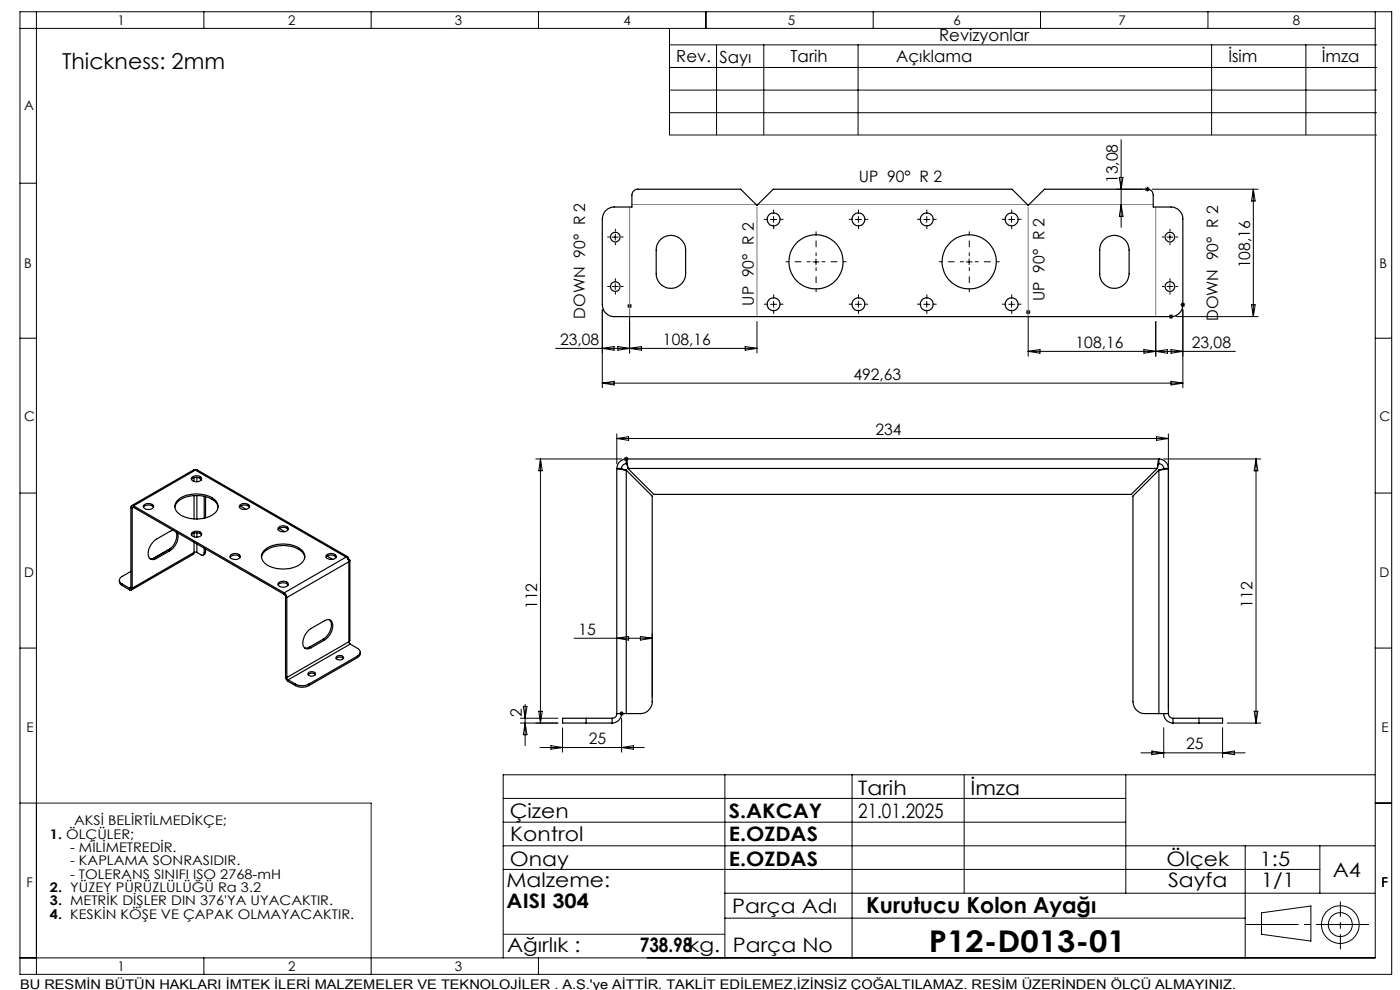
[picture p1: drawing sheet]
<svg xmlns="http://www.w3.org/2000/svg" width="297mm" height="210mm" viewBox="0 0 297 210" stroke-linecap="round" stroke-linejoin="round" font-family="sans-serif">
<g fill="none" stroke="#000" stroke-width=".21">
<path d="M4.2 2.5h291v204.2h-291zM4.2 6h287.5M7.7 2.5v204.2M43.3 2.5v3.5M78.7 2.5v3.5M114.2 2.5v3.5M142 9.5h150M142 6v22.6M142 14.3h150M142 19.1h150M149.8 2.5v3.5M152 9.5v19.1"/>
<path d="M162 9.5v19.1M182 9.5v19.1M185.2 2.5v3.5M220.7 2.5v3.5M256.3 2.5v3.5M257 9.5v19.1M277 9.5v19.1M291.7 2.5v200.7h-287.5M4.2 38.9h3.5M142 23.9h150M237.5 37.6h.7l-.4 2.5zM237.8 29.6v18.6"/>
<path d="M243 39.8l.8 .7M243.4 39.6v1M243.8 39.8l-.8 .7M129.9 50.3h1.3M130.5 49.7v1.2M163.5 46.6h1.2M164.1 45.9v1.3M172.5 55.6h1.2M173.1 54.9v1.3M181.5 46.6h1.2M182.1 45.9v1.3M196 46.6h1.2"/>
<path d="M196.6 45.9v1.3M205 55.6h1.2M205.6 54.9v1.3M214 46.6h1.2M214.6 45.9v1.3M236.9 40.1h5.5M237.8 43.4l.4 2.5h-.7zM242.9 40.1h1M244.4 40.1h22.5M247.6 50.3h1.2M248.2 49.7v1.2M265.9 40.1v27.1"/>
<path d="M265.9 40.1l.4 2.5h-.8zM4.2 71.7h3.5M117.9 73.9h42.7M127.8 65.7v16.6M127.8 73.9l2.5-.4v.8zM129.9 60.8h1.3M130.5 60.2v1.2M131.1 73.5l5 .8v-.8l-5 .8zM133.1 64.9h1M133.2 64.5l.7 .8M133.6 64.4v1M133.6 65.9v9"/>
<path d="M133.9 64.5l-.7 .8M158.1 73.5l2.5 .4-2.5 .4zM160.6 68.2v6.7M163.5 64.5h1.2M164.1 63.9v1.2M181.5 64.5h1.2M182.1 63.9v1.2M196 64.5h1.2M196.6 63.9v1.2M214 64.5h1.2M214.6 63.9v1.2M217.6 66.2h1"/>
<path d="M217.8 65.9l.7 .7M218.1 67.2v8.4M218.1 74.5h44M218.1 74.5l2.5-.4v.8zM218.1 65.7v1M218.5 65.9l-.7 .7M242.7 74.1v.8l5-.8v.8zM245.2 68.2v7.4M247.6 60.8h1.2M247.9 67.2h1.1M248.1 66.8l.7 .7M248.2 60.2v1.2"/>
<path d="M248.4 74.1l2.5 .4-2.5 .4zM248.4 66.7v1M248.8 66.8l-.7 .7M249.4 67.2h17.5M250.4 64.7h1M250.6 64.3l.7 .7M250.9 65.7v16.6M250.9 64.2v.9M251.3 64.3l-.7 .7M265.5 64.7h.8l-.4 2.5zM291.7 71.7h3.5M113.7 97.4h18.2"/>
<path d="M114.7 97.4v56M114.7 97.4l.3 2.5h-.7zM127.8 81.3h123.1M127.8 81.3l2.5-.4v.8zM130.8 92v6.4M130.8 93h117.1M130.8 93l2.6-.4v.8zM132.4 97.4h1M132.5 97l.7 .7M132.9 96.9v1M133.2 97l-.7 .7M245.4 92.6l2.5 .4-2.5 .4z"/>
<path d="M246.9 97.4h20.5M247.9 92v58.4M248.4 80.9l2.5 .4-2.5 .4zM266.5 97.4l.3 2.5h-.7zM266.5 97.4v56M4.2 104.6h3.5M291.7 104.6h3.5M4.2 137.5h3.5M121.8 135.4h16.6M130.8 135.4l2.6-.4v.8zM135.9 135l2.5 .4-2.5 .4zM138.4 134.4v13.5"/>
<path d="M291.7 137.5h3.5M110.4 153.4h8M110.4 152.4h8M111 149.9h.8l-.4 2.5zM111.4 149.4v8.8M111.4 153.4l.4 2.4h-.8zM114.3 150.9h.7l-.3 2.5zM114.5 158.6h22.2M116.9 158.2l2.4 .4-2.4 .3zM119.3 154.4v5.2M131.4 151.4h1M131.5 151l.7 .7"/>
<path d="M131.9 152.4v7.2M131.9 158.6l2.5-.4v.7zM131.9 150.9v1M132.2 151l-.7 .7M242 159.7h22.2M244.4 159.3l2.5 .4-2.5 .4zM246.9 154.4v6.3M259.4 154.4v6.3M259.4 159.7l2.5-.4v.8zM260.3 153.4h7.1M266.1 150.9h.7l-.3 2.5zM4.2 170.3h3.5"/>
<path d="M106.8 179.4h184.8M106.8 169.4h132M106.8 174.4h132M153.8 164.4v38.8M180.8 164.4v38.8M204.5 164.4v25.1M238.8 164.4v25.1M264.2 179.4v23.8M280 179.4v10.1M291.6 164.4h-184.8v38.8M291.7 170.3h3.5M106.8 184.4h173.2"/>
<path d="M153.8 194.8h110.4M153.8 189.5h137.8M267.6 193.6l10.5-1.4v7.4l-10.5-1.4zM43.3 203.2v3.5M78.7 203.2v3.5M114.2 203.2v3.5"/>
<circle cx="284.3" cy="196.1" r="4"/>
<circle cx="284.3" cy="196.1" r="2.54"/>
</g>
<path d="M171.9 55.5h-5.1M173.1 56.8v5.1M173.1 54.3v-5.2M174.4 55.5h5.1M204.4 55.5h-5.1M205.6 56.8v5.1M205.6 54.3v-5.2M206.9 55.5h5.1" fill="none" stroke="#000" stroke-width=".21" stroke-dasharray="15.2 1.3 1.3 1.3" stroke-dashoffset="14.6"/>
<g fill="none" stroke="#000" stroke-width=".21" stroke-dasharray="15.2 1.3 1.3 1.3">
<path d="M129.3 50.3h-.4M130.5 51.5v.4M130.5 49v-.4M130.5 59.5v-.4M131.8 50.3h.4M162.9 46.5h-.8M164.1 47.8v.7M164.1 45.3v-.8M165.4 46.5h.7M180.9 46.5h-.8M182.1 47.8v.7M182.1 45.3v-.8"/>
<path d="M183.4 46.5h.7M195.4 46.5h-.8M196.6 47.8v.7M196.6 45.3v-.8M197.9 46.5h.7M213.4 46.5h-.8M214.6 47.8v.7M214.6 45.3v-.8M215.9 46.5h.7M247 50.3h-.4M248.2 59.5v-.4M248.2 51.5v.4"/>
<path d="M248.2 49v-.4M249.5 50.3h.4M129.3 60.8h-.4M130.5 62v.4M131.8 60.8h.4M162.9 64.5h-.8M164.1 65.8v.7M164.1 63.3v-.8M165.4 64.5h.7M180.9 64.5h-.8M182.1 65.8v.7M182.1 63.3v-.8"/>
<path d="M183.4 64.5h.7M195.4 64.5h-.8M196.6 65.8v.7M196.6 63.3v-.8M197.9 64.5h.7M213.4 64.5h-.8M214.6 65.8v.7M214.6 63.3v-.8M215.9 64.5h.7M247 60.8h-.4M248.2 62v.4M249.5 60.8h.4"/>
</g>
<path d="M290.4 196.1h-26.1" fill="none" stroke="#000" stroke-width=".21" stroke-dasharray="15.2 1.3 1.3 1.3" stroke-dashoffset="4.1"/>
<path d="M284.4 191.3v10" fill="none" stroke="#000" stroke-width=".21" stroke-dasharray="15.2 1.3 1.3 1.3" stroke-dashoffset="12.1"/>
<path d="M142 28.6h150M7.7 170.3h71v32.9M106.8 198.2h47" fill="none" stroke="#191924" stroke-width=".21"/>
<path d="M133.6 43.9v23.3M134.1 43.4h26.3M160.6 43.9v23.3M160.8 43.4h57.1M218.1 43.9v23.3M218.3 43.4h26.4M245.2 43.9v23.3" fill="none" stroke="#808080" stroke-width=".21"/>
<g fill="none" stroke="#000" stroke-width=".25">
<path d="M128.5 44.7a2.72 2.72 0 0 1 1.8-.8h3.8v-2.5a1.26 1.26 0 0 1 1.2-1.3h21.8l3.5 3.5 3.4-3.5h50.7l3.4 3.5 3.5-3.5h21.8a1.21 1.21 0 0 1 1.3 1.3v2.5h3.7a2.53 2.53 0 0 1 2.5 2.5v18.3a2.53 2.53 0 0 1-2.5 2.5h-118.1a2.53 2.53 0 0 1-2.5-2.5v-18.3a2.72 2.72 0 0 1 .7-1.7zM139.9 51a3.1 3.1 0 0 1 3.5-.9 3.1 3.1 0 0 1 2.1 2.9v5.1a3.1 3.1 0 0 1-3.2 3.1 3.1 3.1 0 0 1-3.1-3.1v-5.1a3 3 0 0 1 .7-2zM234 51a3.1 3.1 0 0 1 3.5-.9 3.1 3.1 0 0 1 2 2.9v5.1a3.1 3.1 0 0 1-3.1 3.1 3.1 3.1 0 0 1-3.1-3.1v-5.1a3 3 0 0 1 .7-2zM41.5 99.7h.4l31.9 18.4M41.5 99.7h-.4l-13.2 7.6M41.5 99.7l-13.2 7.6M41.5 99.7l31.9 18.5M130.8 99.4l2.1 .3M130.8 99.4h1.1M130.8 99.4v52M131.9 99.4l1 .3M132.9 99.7l5.5 5.5v43.7a2.53 2.53 0 0 1-2.5 2.5h-3"/>
<path d="M132.9 97.4l.3 2M132.9 98.4l.3 1M132.9 98.4a.96 .96 0 0 0-1 1M132.9 97.4a2.05 2.05 0 0 0-2.1 2M132.9 97.4v1M132.9 99.7v51.7M132.9 97.4h113M133.2 99.4h112.3M133.2 99.4l5.5 5.5h101.3l5.5-5.5M245.9 99.7l-5.6 5.5v43.7a2.53 2.53 0 0 0 2.6 2.5h3M245.9 97.4l-.4 2M245.9 98.4l-.4 1"/>
<path d="M245.9 98.4a1.02 1.02 0 0 1 1 1M245.9 97.4a2.05 2.05 0 0 1 2 2M245.9 97.4v1M245.9 99.7v51.7M246.9 99.4l-1 .3M246.9 99.4h1M247.9 99.4l-2 .3M247.9 99.4v52M27.8 107.6l.2 .2M27.8 107.6v17M28 107.8v17M28.3 107.3a.34 .34 0 0 0-.4 0 .34 .34 0 0 0-.1 .3"/>
<path d="M28.3 107.6h-.1l-.2 .2M28.3 107.3l32 18.5M28.3 107.3v.3M28.3 107.6l32 18.5M28.3 107.6l-.3 .2M30.4 107.6a1.45 1.45 0 0 1 2.2 0M30.6 107.1a1.34 1.34 0 0 1 2 .3 1.31 1.31 0 0 1-2.2 .1zM32.9 118.3l-.5 .2h-.6M32.9 118.3l.3 .2M35.7 116.7l.3 .1M35.7 116.7l-2.8 1.6M36 116.8l-2.8 1.7"/>
<path d="M36.2 116.3l-3.8 2.2M36.8 112.5l-.8 .2-2.8 1.7a3.2 3.2 0 0 0-1.5 4l.6 .3 .9-.2M37.1 107.6a3.3 3.3 0 0 1 2.8-2.3 6.2 6.2 0 0 1 6 1.4l.4 .9M37.4 112.8a3.4 3.4 0 0 1-1.7 3.9M37.6 106.2a6.5 6.5 0 0 1 8.2 0 1.94 1.94 0 0 1-.9 3.1 6.7 6.7 0 0 1-7.3-.6 1.67 1.67 0 0 1 0-2.5zM37.6 113a3.4 3.4 0 0 1-1.6 3.8M40.6 113.5a1.49 1.49 0 0 1 2.2 0M40.6 101.7a1.42 1.42 0 0 1 2.2 0M40.6 113.1a1.42 1.42 0 0 1 2.2 .1 1.14 1.14 0 0 1-1.8 .6l-.4-.4zM40.7 101.2a1.34 1.34 0 0 1 2.1 .4 1.22 1.22 0 0 1-1.1 .6 1.22 1.22 0 0 1-1.1-.7zM41.2 117.2h.6M41.2 117.2l-.2 .4-13.1 7.6"/>
<path d="M41.2 117.2l-13.2 7.6M41.2 101.3v.8M41.2 105.1v5M41.2 113.1v.8M41.2 115.1v2.1M41.8 117.2l.8 .5a.42 .42 0 0 0 .5 0 .42 .42 0 0 0 .2-.4M41.8 101.2v1M41.8 105.1v5M41.8 113v.9M41.8 115.4v1.8M42.4 101.4l.3 .5M42.6 101.5l.1 .3"/>
<path d="M43.3 105.3v4.6M43.3 116.3v1M43.6 117.1l-.1 .4-.4 .2M43.6 117.1l-.3 .2M43.6 105.3v4.5M43.6 116.4v.7M48.8 118.2a1.45 1.45 0 0 1 2.1 0M48.9 117.7a1.37 1.37 0 0 1 2.1 .4 1.31 1.31 0 0 1-2.2 0zM50.8 107.6a1.45 1.45 0 0 1 2.1 0M50.9 107.1a1.33 1.33 0 0 1 2.1 .3 1.31 1.31 0 0 1-2.2 .1zM51 107.3l1.2 .7M55.5 118.2a3.2 3.2 0 0 1 2.8-2.3 6.1 6.1 0 0 1 6 1.5l.4 .8"/>
<path d="M56 116.8a6.5 6.5 0 0 1 8.1 0 1.94 1.94 0 0 1-.8 3.1 7 7 0 0 1-7.1-.4 1.75 1.75 0 0 1-.2-2.7zM59 112.3a1.45 1.45 0 0 1 2.1 0M59.1 111.9a1.34 1.34 0 0 1 2.1 .3 1.22 1.22 0 0 1-1.1 .6 1.22 1.22 0 0 1-1.1-.7zM59.2 112.1l1.2 .7M69.2 118.2a1.45 1.45 0 0 1 2.1 0M69.3 117.7a1.37 1.37 0 0 1 2 .4 1.31 1.31 0 0 1-2.2 0zM69.4 118l1.2 .7M73.4 118.2l.4 .4 .2 .6M73.4 118.2l.4-.1 .1 .4h-.1M73.4 118.2l-13.1 7.6M73.9 118.7l.1-.1 .2 .2-.2 .4M74 119.2l-13.1 7.5"/>
<path d="M74 119.2v16.9M74.2 118.9v17l-.2 .2M25.3 123.1l.1 .6 .5 .5M25.9 124.2l1.6 .9M25.9 123.9v.3M25.9 123.9l1.6 .9M27.5 124.8v.3M27.8 124.6l-.2 .2h-.1M27.8 121.2l-1.9 1.1a.85 .85 0 0 0-.6 .8 .85 .85 0 0 0 .6 .8M27.8 124.6l.2 .2M27.8 124.6l-.3 .2M28 124.8a.35 .35 0 0 1-.1 .3 .35 .35 0 0 1-.4 0"/>
<path d="M59 123.7a1.32 1.32 0 0 1 2.2 .3 1.24 1.24 0 0 1-2.2-.1zM59 124.1a1.38 1.38 0 0 1 2.1 0M60.3 125.8l.3 .2 .3 .7M60.3 126.1l.3 .5M60.3 125.8v.3M60.6 126.6l.3 .1M60.6 126.6v17M60.9 126.7v17M65.7 137.2l-.5 .2h-.6M65.7 137.2l.3 .2M68.5 135.6l.3 .2M68.5 135.6l-2.8 1.6"/>
<path d="M68.8 135.8a3.2 3.2 0 0 0 1.5-4.1l-.6-.3-.4 .1-3.3 1.8a3.4 3.4 0 0 0-1.5 3.9 1.01 1.01 0 0 0 1.5 .2M68.8 135.8l-2.8 1.6M69.9 131.5a2.87 2.87 0 0 1-.9 3.7l-.5 .4M71.3 139.7a1.05 1.05 0 0 1 1.5 0M71.4 139.3a.9 .9 0 0 1 1.5 .3 .95 .95 0 0 1-1.6-.1zM74 136.1l.3 .5M74 136.1l-13.1 7.6M74.3 136.6l1.5 .9a.87 .87 0 0 1 .6 .9 .87 .87 0 0 1-.6 .8M74.3 136.6l-13.2 7.6M75.8 139.2l-10.3 5.9M75.8 139.2v.3M75.8 139.5l-10.3 5.9"/>
<path d="M76.4 138.4v.4l-.6 .7M60.6 143.6l.1 .5 .4 .5M60.6 143.6l.3 .1M60.9 143.7l.2 .5M61.1 144.2l1.6 .9M61.1 144.2v.4M61.1 144.6l1.6 .8M62.7 145.1a3.3 3.3 0 0 0 2.8 0M62.7 145.4a3 3 0 0 0 2.8 0M62.7 145.1v.3M65.4 143.1a1.09 1.09 0 0 1 1.5 0M65.5 145.1v.3"/>
<path d="M65.5 142.6a.83 .83 0 0 1 1.4 .5 .96 .96 0 0 1-1.6-.2zM124.4 152.4h-5.1v1h5.1M124.4 152.4h5.5M124.4 153.4h5.5M124.4 152.4v1M129.9 152.4v1M130.8 151.4h2.1M130.8 151.4a.96 .96 0 0 1-.9 1M131.9 151.4a2.05 2.05 0 0 1-2 2M245.9 151.4h2M246.9 151.4a1.99 1.99 0 0 0 1.9 2M247.9 151.4a.96 .96 0 0 0 .9 1"/>
<path d="M248.8 152.4v1M248.8 152.4h5.6M248.8 153.4h5.6M254.4 152.4h5v1h-5M254.4 152.4v1"/>
<circle cx="130.5" cy="50.3" r="1.01"/>
<circle cx="164.1" cy="46.5" r="1.36"/>
<circle cx="173.1" cy="55.5" r="5.7"/>
<circle cx="182.1" cy="46.5" r="1.36"/>
<circle cx="196.6" cy="46.5" r="1.36"/>
<circle cx="205.6" cy="55.5" r="5.7"/>
<circle cx="214.6" cy="46.5" r="1.36"/>
<circle cx="248.2" cy="50.3" r="1.01"/>
<circle cx="130.5" cy="60.8" r="1.03"/>
<circle cx="164.1" cy="64.5" r="1.37"/>
<circle cx="182.1" cy="64.5" r="1.37"/>
<circle cx="196.6" cy="64.5" r="1.37"/>
<circle cx="214.6" cy="64.5" r="1.37"/>
<circle cx="248.2" cy="60.8" r="1.03"/>
</g>
<text font-size="6.3" x="197" y="201.9">P12-D013-01</text>
<g font-size="4.7">
<text x="13.2" y="14.7">Thickness: 2mm</text>
<text x="183.8" y="193.8">Kurutucu Kolon Ayağı</text>
</g>
<g font-size="4.2">
<text x="108.2" y="173.5">Çizen</text>
<text x="154.6" y="173.5">S.AKCAY</text>
<text x="182.1" y="173.5">21.01.2025</text>
<text x="182.1" y="168.6">Tarih</text>
<text x="205.9" y="168.6">İmza</text>
<text x="108.2" y="178.5">Kontrol</text>
<text x="154.6" y="178.4">E.OZDAS</text>
<text x="108.2" y="183.6">Onay</text>
<text x="154.6" y="183.6">E.OZDAS</text>
<text x="247.5" y="183.8">Ölçek</text>
<text x="267.3" y="183.8">1:5</text>
<text x="282.7" y="185.9">A4</text>
<text x="107.5" y="188.1">Malzeme:</text>
<text x="247.8" y="188.1">Sayfa</text>
<text x="267.5" y="188.1">1/1</text>
<text x="107.5" y="192.6">AISI 304</text>
<text x="155.3" y="193.8">Parça Adı</text>
<text x="107.6" y="201.9">Ağırlık :</text>
<text x="135.7" y="201.9">738.98kg.</text>
<text x="155.5" y="201.9">Parça No</text>
</g>
<g font-size="3.5">
<text x="199.2" y="8.8">Revizyonlar</text>
<text x="143.5" y="13.1">Rev.</text>
<text x="152.6" y="13.4">Sayı</text>
<text x="167.7" y="13.1">Tarih</text>
<text x="190.1" y="13.1">Açıklama</text>
<text x="260.6" y="13.1">İsim</text>
<text x="280.4" y="13.1">İmza</text>
</g>
<g font-size="3.3">
<text x="182.2" y="38.5">UP 90° R 2</text>
<text x="237.1" y="38.9" transform="rotate(-90 237.1 38.9)">13,08</text>
<text x="265.2" y="56.9" transform="rotate(-90 265.2 56.9)">108,16</text>
<text x="159.9" y="64.8" transform="rotate(-90 159.9 64.8)">UP 90° R 2</text>
<text x="221.6" y="63.9" transform="rotate(-90 221.6 63.9)">UP 90° R 2</text>
<text x="124.1" y="67.6" transform="rotate(-90 124.1 67.6)">DOWN 90° R 2</text>
<text x="258.4" y="68.1" transform="rotate(-90 258.4 68.1)">DOWN 90° R 2</text>
<text x="118.8" y="73.2">23,08</text>
<text x="140.6" y="73.2">108,16</text>
<text x="228.2" y="73.8">108,16</text>
<text x="252.8" y="73.8">23,08</text>
<text x="181" y="80.5">492,63</text>
<text x="185.7" y="92.3">234</text>
<text x="114" y="129.2" transform="rotate(-90 114 129.2)">112</text>
<text x="265.7" y="128.9" transform="rotate(-90 265.7 128.9)">112</text>
<text x="122.7" y="134.7">15</text>
<text x="110.7" y="152.2" transform="rotate(-90 110.7 152.2)">2</text>
<text x="124.9" y="157.8">25</text>
<text x="251.6" y="159">25</text>
</g>
<g font-size="2.8">
<text x="25" y="5.3">1</text>
<text x="61.1" y="5.3">2</text>
<text x="96.5" y="5.3">3</text>
<text x="132.3" y="5.3">4</text>
<text x="167.2" y="5.3">5</text>
<text x="202.3" y="5.3">6</text>
<text x="237.3" y="5.3">7</text>
<text x="274.3" y="5.3">8</text>
<text x="5.2" y="23.4">A</text>
<text x="5.2" y="56.8">B</text>
<text x="292.7" y="56.8">B</text>
<text x="5.2" y="89.3">C</text>
<text x="292.7" y="89.3">C</text>
<text x="5.2" y="122.4">D</text>
<text x="292.7" y="122.4">D</text>
<text x="5.6" y="155.3">E</text>
<text x="293.1" y="155.3">E</text>
<text x="10.6" y="177.9">1. ÖLÇÜLER;</text>
<text x="15.7" y="175.1">AKSİ BELİRTİLMEDİKÇE;</text>
<text x="14.9" y="180.7">- MİLİMETREDİR.</text>
<text x="14.9" y="183.6">- KAPLAMA SONRASIDIR.</text>
<text x="5.6" y="188.1">F</text>
<text x="10.6" y="189.2">2. YÜZEY PÜRÜZLÜLÜĞÜ Ra 3.2</text>
<text x="14.9" y="186.4">- TOLERANS SINIFI ISO 2768-mH</text>
<text x="293.1" y="188">F</text>
<text x="10.6" y="192">3. METRİK DİŞLER DIN 376'YA UYACAKTIR.</text>
<text x="10.6" y="194.9">4. KESKİN KÖŞE VE ÇAPAK OLMAYACAKTIR.</text>
<text x="4.3" y="209.8">BU RESMİN BÜTÜN HAKLARI İMTEK İLERİ MALZEMELER VE TEKNOLOJİLER . A.Ş.'ye AİTTİR. TAKLİT EDİLEMEZ,İZİNSİZ ÇOĞALTILAMAZ. RESİM ÜZERİNDEN ÖLÇÜ ALMAYINIZ.</text>
<text x="25" y="206">1</text>
<text x="61.1" y="206">2</text>
<text x="96.5" y="206">3</text>
</g>
</svg>
